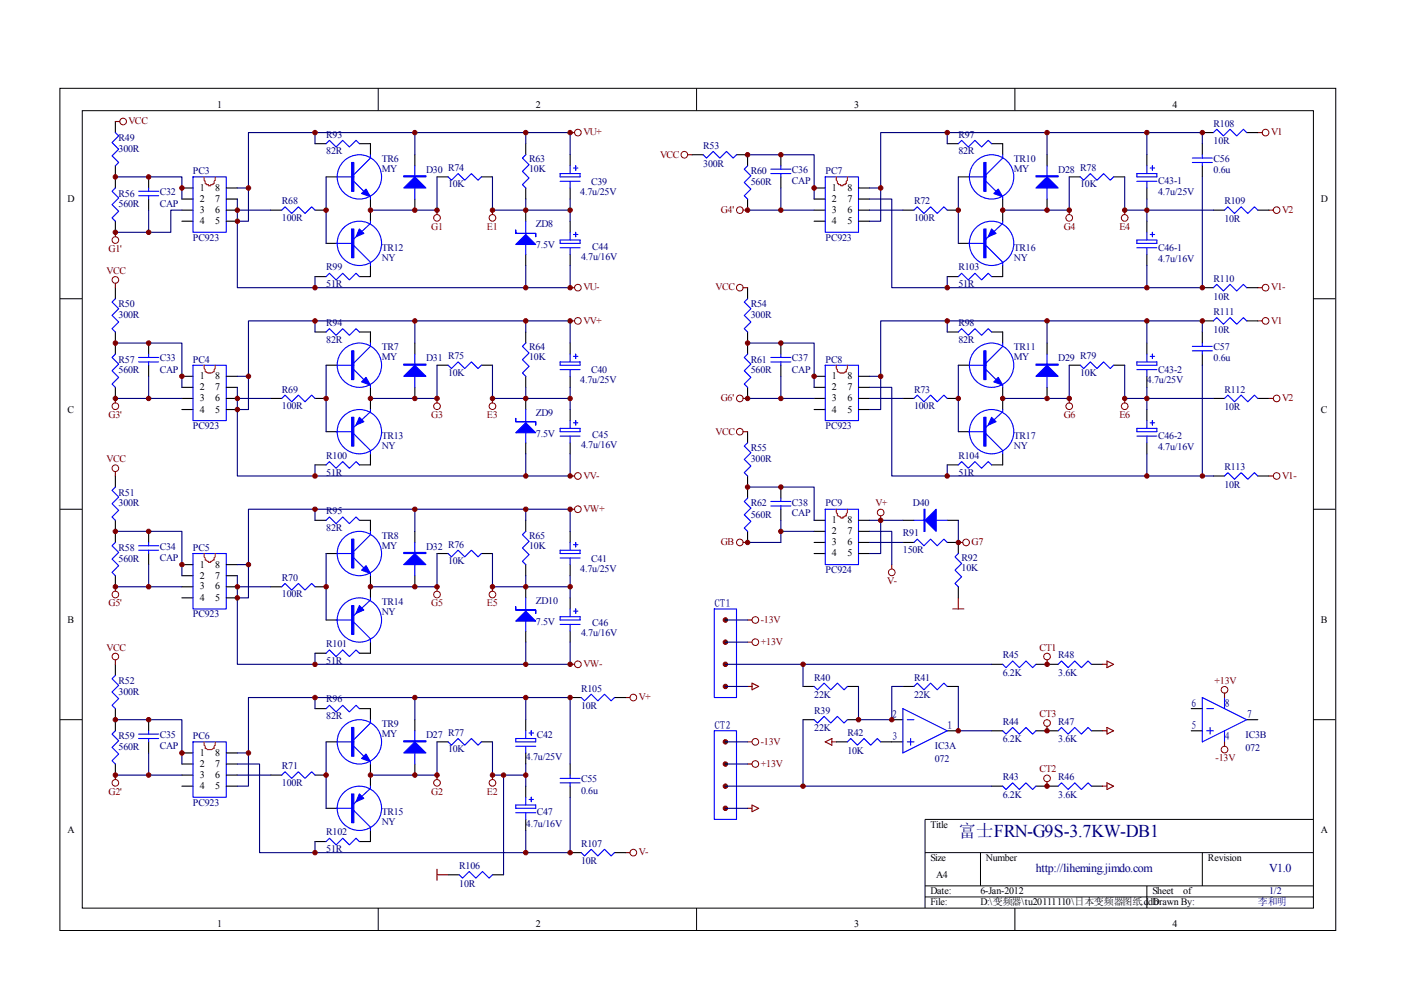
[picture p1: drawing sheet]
<svg xmlns="http://www.w3.org/2000/svg" width="297mm" height="210mm" viewBox="0 0 297 210" stroke-linecap="round" stroke-linejoin="round" font-family="sans-serif">
<g fill="none" stroke="#000" stroke-width=".21">
<path d="M12.7 18.7h270.5v178.6h-270.5zM80.2 18.7v4.7M147.7 18.7v4.7M215.2 18.7v4.7M17.4 23.5h261.1v169h-261.1zM12.7 63.3h4.7M278.4 63.3h4.7M12.7 108h4.7M278.4 108h4.7M12.7 152.6h4.7M278.4 152.6h4.7M278.4 173.7h-82.3v18.8"/>
<path d="M80.2 192.5v4.7M147.7 192.5v4.7M196.1 180.8h82.3M196.1 187.8h82.3M196.1 190.2h82.3M207.9 180.8v7M215.2 192.5v4.7M243.2 187.8v4.7M254.9 180.8v7"/>
</g>
<g fill="none" stroke="#000" stroke-width=".23">
<path d="M24.5 25.8v2.3M24.5 35.2v4.7M31.5 37.5v2.4M38.6 39.9h2.3M48 39.9h2.3M66.8 30.5h2.3M69.1 37.5h2.4M76.2 30.5h2.3v2.3M88 32.8v2.4M92.7 37.5h2.3M102.1 37.5h2.3M111.5 30.5v2.3"/>
<path d="M111.5 39.9v2.3M120.9 32.8v2.4M120.9 39.9v2.3M146.7 32.8h2.4M156.2 32.8h2.3v2.4M165.6 32.8v2.4M165.6 37.5v2.4M172.6 39.9h2.4M182 39.9h2.4M200.8 30.5h2.4M203.2 37.5h2.3M210.2 30.5h2.4v2.3"/>
<path d="M222 32.8v2.4M226.7 37.5h2.3M236.1 37.5h2.4M243.2 32.8v2.4M243.2 39.9v2.3M254.9 28.1h2.4M254.9 30.5v2.3M254.9 35.2v2.3M264.3 28.1h2.4M24.5 46.9v2.4M31.5 42.2v2.4M38.6 42.2h2.3"/>
<path d="M38.6 44.6h2.3M38.6 46.9h2.3M48 42.2h2.3M48 44.6h2.3M48 46.9h2.3M57.4 44.6h2.3M66.8 44.6h2.3M66.8 58.6h2.3M69.1 51.6h2.4M78.5 42.2v4.7M78.5 56.3v2.3h-2.3M88 42.2v2.4"/>
<path d="M111.5 44.6v2.3M111.5 53.9v2.4M120.9 46.9v2.4M120.9 53.9v2.4M158.5 42.2v2.4M172.6 42.2h2.4M172.6 44.6h2.4M172.6 46.9h2.4M182 42.2h2.4M182 44.6h2.4M182 46.9h2.4M191.4 44.6h2.4"/>
<path d="M200.8 44.6h2.4M200.8 58.6h2.4M203.2 51.6h2.3M212.6 56.3v2.3h-2.4M212.6 42.2v4.7M222 42.2v2.4M243.2 46.9v2.4M243.2 53.9v2.4M257.3 44.6h2.3M266.7 44.6h2.3M24.5 61v2.3M24.5 70.4v4.7"/>
<path d="M31.5 72.7v2.4M31.5 77.4v2.4M38.6 79.8h2.3M48 79.8h2.3M66.8 70.4h2.3M69.1 77.4h2.4M76.2 70.4h2.3v2.3M88 72.7v2.4M92.7 77.4h2.3M102.1 77.4h2.3M111.5 70.4v2.3M111.5 79.8v2.3"/>
<path d="M120.9 72.7v2.4M120.9 79.8v2.3M158.5 61v2.3M158.5 70.4v4.7M165.6 72.7v2.4M165.6 77.4v2.4M172.6 79.8h2.4M182 79.8h2.4M200.8 70.4h2.4M203.2 77.4h2.3M210.2 70.4h2.4v2.3M222 72.7v2.4"/>
<path d="M226.7 77.4h2.3M236.1 77.4h2.4M243.2 72.7v2.4M243.2 79.8v2.3M254.9 61h2.4M254.9 68h2.4M254.9 70.4v2.3M254.9 75.1v2.3M264.3 61h2.4M264.3 68h2.4M24.5 82.1v2.4M38.6 82.1h2.3"/>
<path d="M38.6 84.5h2.3M38.6 86.8h2.3M48 82.1h2.3M48 84.5h2.3M48 86.8h2.3M57.4 84.5h2.3M66.8 84.5h2.3M66.8 98.6h2.3M69.1 91.5h2.4M78.5 82.1v4.7M78.5 96.2v2.4h-2.3M88 82.1v2.4"/>
<path d="M111.5 84.5v2.3M111.5 93.9v2.3M120.9 86.8v2.4M120.9 93.9v2.3M158.5 82.1v2.4M158.5 91.5v2.4M172.6 82.1h2.4M172.6 84.5h2.4M172.6 86.8h2.4M182 82.1h2.4M182 84.5h2.4M182 86.8h2.4"/>
<path d="M191.4 84.5h2.4M200.8 84.5h2.4M200.8 98.6h2.4M203.2 91.5h2.3M212.6 96.2v2.4h-2.4M212.6 82.1v4.7M222 82.1v2.4M243.2 86.8v2.4M243.2 93.9v2.3M257.3 84.5h2.3M266.7 84.5h2.3M24.5 100.9v2.4"/>
<path d="M24.5 110.3v4.7M31.5 112.7v2.3M31.5 117.4v2.3M38.6 119.7h2.3M48 119.7h2.3M66.8 110.3h2.3M69.1 117.4h2.4M76.2 110.3h2.3v2.4M88 112.7v2.3M92.7 117.4h2.3M102.1 117.4h2.3M111.5 110.3v2.4"/>
<path d="M111.5 119.7v2.4M120.9 112.7v2.3M120.9 119.7v2.4M158.5 100.9v4.7M158.5 112.7v2.3M165.6 103.3v2.3M165.6 108v2.3M172.6 117.4h2.4M172.6 110.3h2.4M172.6 112.7h2.4M172.6 115h2.4M182 117.4h2.4"/>
<path d="M182 110.3h2.4M182 112.7h2.4M182 115h2.4M191.4 110.3h2.4M191.4 115h2.4M200.8 110.3h2.4M200.8 115h2.4v2.4M257.3 100.9h2.3M266.7 100.9h2.3M24.5 122.1v2.3M38.6 122.1h2.3M38.6 124.4h2.3"/>
<path d="M38.6 126.8h2.3M48 122.1h2.3M48 124.4h2.3M48 126.8h2.3M57.4 124.4h2.3M66.8 124.4h2.3M66.8 138.5h2.3M69.1 131.5h2.4M78.5 122.1v4.7M78.5 136.2v2.3h-2.3M88 122.1v2.3M111.5 124.4v2.4"/>
<path d="M111.5 133.8v2.4M120.9 126.8v2.3M120.9 133.8v2.4M203.2 124.4v2.4M24.5 140.9v2.3M24.5 150.2v4.7M31.5 152.6v2.3M31.5 157.3v2.3M38.6 159.6h2.3M48 159.6h2.3M66.8 150.2h2.3M69.1 157.3h2.4"/>
<path d="M76.2 150.2h2.3v2.4M88 152.6v2.3M92.7 157.3h2.3M102.1 157.3h2.3M111.5 152.6v2.3M111.5 159.6v2.4M120.9 147.9h2.3M130.3 147.9h2.3M170.3 152.6h2.3M170.3 145.5h2.3M177.3 157.3h2.4M179.7 152.6h2.3"/>
<path d="M179.7 145.5h2.3M186.7 157.3h4.7M189.1 152.6h2.3M191.4 145.5h2.4M200.8 154.9h2.4M200.8 145.5h2.4M210.2 154.9h2.4M210.2 140.9h2.4M219.6 154.9h4.7M219.6 140.9h4.7M231.4 154.9h2.4M231.4 140.9h2.4"/>
<path d="M252.6 150.2h2.3M252.6 154.9h2.3M264.3 152.6h2.4M24.5 162v2.3M38.6 162h2.3M38.6 164.3h2.3M38.6 166.7h2.3M48 162h2.3M48 164.3h2.3M48 166.7h2.3M57.4 164.3h2.3M66.8 164.3h2.3"/>
<path d="M66.8 178.4h2.3M69.1 171.4h2.4M78.5 162v4.7M78.5 176.1v2.3h-2.3M88 162v2.3M111.5 166.7v2.3M111.5 173.7v2.4M120.9 162v2.3M120.9 166.7v2.3M210.2 166.7h2.4M219.6 166.7h4.7M231.4 166.7h2.4"/>
<path d="M95 185.5h2.4M104.4 185.5h2.4M120.9 180.8h2.3M130.3 180.8h2.3"/>
</g>
<g fill="none" stroke="#00f" stroke-width=".23">
<path d="M24.5 39.9l-.7 .7 1.4 1.4-1.4 1.4 1.4 1.4-1.4 1.4 .7 .7M24.5 28.1l.7 .7-1.4 1.4 1.4 1.4-1.4 1.4 1.4 1.5-.7 .7M31.5 39.9v.7M40.9 37.5h7.1v11.8h-7.1zM69.1 30.5l.7-.7 1.5 1.4 1.4-1.4 1.4 1.4 1.4-1.4 .7 .7M71.5 37.5h3.5M75 38.4l2.1 2.2M78.5 32.8v.7l-3.5 3.5M88 35.2v7M95 37.5l.7 .7 1.4-1.4 1.4 1.4 1.4-1.4 1.5 1.4 .7-.7M111.5 32.8l-.7 .7 1.4 1.4-1.4 1.4 1.4 1.4-1.4 1.5 .7 .7M118.8 36.8h4.2v.7h-4.2z"/>
<path d="M118.8 38.4h4.2M120.9 35.2v1.6M120.9 38.4v1.5M121.6 35.6h.9M122.1 35.2v.9M149.1 32.8l.7 .7 1.4-1.4 1.4 1.4 1.4-1.4 1.4 1.4 .8-.7M158.5 35.2l-.7 .7 1.4 1.4-1.4 1.4 1.4 1.4-1.4 1.4 .7 .7M163.4 36.8h4.3M163.4 35.9h4.3M165.6 35.2v.7M165.6 36.8v.7M175 37.5h7v11.8h-7z"/>
<path d="M203.2 30.5l.7-.7 1.4 1.4 1.4-1.4 1.4 1.4 1.4-1.4 .7 .7M205.5 37.5h3.6M209.1 38.4l2.1 2.2M212.6 32.8v.7l-3.5 3.5M222 35.2v7M229 37.5l.8 .7 1.4-1.4 1.4 1.4 1.4-1.4 1.4 1.4 .7-.7M241 36.8h4.3v.7h-4.3zM241 38.4h4.3M243.2 35.2v1.6M243.2 38.4v1.5M243.9 35.6h.9M244.3 35.2v.9"/>
<path d="M252.8 34.5h4.2M252.8 33.5h4.2M254.9 32.8v.7M254.9 34.5v.7M257.3 28.1l.7-.7 1.4 1.4 1.4-1.4 1.4 1.4 1.4-1.4 .7 .7M29.4 40.6h4.2M29.4 41.5h4.2M31.5 41.5v.7M59.7 44.6l.7-.7 1.4 1.4 1.5-1.4 1.4 1.4 1.4-1.4 .7 .7M69.1 58.6l.7-.7 1.5 1.4 1.4-1.4 1.4 1.4 1.4-1.4 .7 .7M71.3 51.6h3.2M75 52.1l3.5 3.5v.7"/>
<path d="M78.5 46.9v.5l-3.5 3.3M78.5 41.7v.5M111.5 46.9v7M118.8 50.9h4.2v.7h-4.2zM118.8 52.5h4.2M120.9 49.3v1.6M120.9 52.5v1.4M121.6 49.7h.9M122.1 49.3v.9M193.8 44.6l.7-.7 1.4 1.4 1.4-1.4 1.4 1.4 1.4-1.4 .7 .7M203.2 58.6l.7-.7 1.4 1.4 1.4-1.4 1.4 1.4 1.4-1.4 .7 .7M205.3 51.6h3.3"/>
<path d="M209.1 52.1l3.5 3.5v.7M212.6 46.9v.5l-3.5 3.3M212.6 41.7v.5M241 50.9h4.3v.7h-4.3zM241 52.5h4.3M243.2 49.3v1.6M243.2 52.5v1.4M243.9 49.7h.9M244.3 49.3v.9M259.6 44.6l.7-.7 1.4 1.4 1.4-1.4 1.5 1.4 1.4-1.4 .7 .7M24.5 75.1l-.7 .7 1.4 1.4-1.4 1.4 1.4 1.4-1.4 1.4 .7 .7M24.5 63.3l-.7 .7 1.4 1.5-1.4 1.4 1.4 1.4-1.4 1.4 .7 .7"/>
<path d="M29.4 76.7h4.2M29.4 75.8h4.2M31.5 75.1v.7M31.5 76.7v.7M40.9 77.4h7.1v11.8h-7.1zM69.1 70.4l.7-.7 1.5 1.4 1.4-1.4 1.4 1.4 1.4-1.4 .7 .7M71.5 77.4h3.5M75 78.4l2.1 2.1M78.5 72.7v.7l-3.5 3.6M88 75.1v7M95 77.4l.7 .7 1.4-1.4 1.4 1.4 1.4-1.4 1.5 1.4 .7-.7M111.5 72.7l-.7 .7 1.4 1.5-1.4 1.4 1.4 1.4-1.4 1.4 .7 .7"/>
<path d="M118.8 76.7h4.2v.7h-4.2zM118.8 78.4h4.2M120.9 75.1v1.6M120.9 78.4v1.4M121.6 75.6h.9M122.1 75.1v.9M158.5 75.1l-.7 .7 1.4 1.4-1.4 1.4 1.4 1.4-1.4 1.4 .7 .7M158.5 63.3l-.7 .7 1.4 1.5-1.4 1.4 1.4 1.4-1.4 1.4 .7 .7M163.4 76.7h4.3M163.4 75.8h4.3M165.6 75.1v.7M165.6 76.7v.7"/>
<path d="M175 77.4h7v11.8h-7zM203.2 70.4l.7-.7 1.4 1.4 1.4-1.4 1.4 1.4 1.4-1.4 .7 .7M205.5 77.4h3.6M209.1 78.4l2.1 2.1M212.6 72.7v.7l-3.5 3.6M222 75.1v7M229 77.4l.8 .7 1.4-1.4 1.4 1.4 1.4-1.4 1.4 1.4 .7-.7M241 76.7h4.3v.7h-4.3zM241 78.4h4.3M243.2 75.1v1.6M243.2 78.4v1.4M243.9 75.6h.9"/>
<path d="M244.3 75.1v.9M252.8 74.4h4.2M252.8 73.4h4.2M254.9 72.7v.7M254.9 74.4v.7M257.3 61l.7-.7 1.4 1.4 1.4-1.4 1.4 1.4 1.4-1.4 .7 .7M257.3 68l.7-.7 1.4 1.4 1.4-1.4 1.4 1.4 1.4-1.4 .7 .7M59.7 84.5l.7-.7 1.4 1.4 1.5-1.4 1.4 1.4 1.4-1.4 .7 .7M69.1 98.6l.7-.7 1.5 1.4 1.4-1.4 1.4 1.4 1.4-1.4 .7 .7M71.3 91.5h3.2M75 92l3.5 3.5v.7M78.5 86.8v.5l-3.5 3.3"/>
<path d="M78.5 81.7v.4M111.5 86.8v7.1M118.8 90.8h4.2v.7h-4.2zM118.8 92.5h4.2M120.9 89.2v1.6M120.9 92.5v1.4M121.6 89.6h.9M122.1 89.2v.9M158.5 93.9l-.7 .7 1.4 1.4-1.4 1.4 1.4 1.4-1.4 1.4 .7 .7M193.8 84.5l.7-.7 1.4 1.4 1.4-1.4 1.4 1.4 1.4-1.4 .7 .7M203.2 98.6l.7-.7 1.4 1.4 1.4-1.4 1.4 1.4 1.4-1.4 .7 .7M205.3 91.5h3.3"/>
<path d="M209.1 92l3.5 3.5v.7M212.6 86.8v.5l-3.5 3.3M212.6 81.7v.4M241 90.8h4.3v.7h-4.3zM241 92.5h4.3M243.2 89.2v1.6M243.2 92.5v1.4M243.9 89.6h.9M244.3 89.2v.9M259.6 84.5l.7-.7 1.4 1.4 1.4-1.4 1.5 1.4 1.4-1.4 .7 .7M24.5 115l-.7 .7 1.4 1.4-1.4 1.4 1.4 1.4-1.4 1.5 .7 .7M24.5 103.3l-.7 .7 1.4 1.4-1.4 1.4 1.4 1.4-1.4 1.4 .7 .7"/>
<path d="M29.4 116.7h4.2M29.4 115.7h4.2M31.5 115v.7M31.5 116.7v.7M40.9 117.4h7.1v11.7h-7.1zM69.1 110.3l.7-.7 1.5 1.4 1.4-1.4 1.4 1.4 1.4-1.4 .7 .7M71.5 117.4h3.5M75 118.3l2.1 2.1M78.5 112.7v.7l-3.5 3.5M88 115v7.1M95 117.4l.7 .7 1.4-1.4 1.4 1.4 1.4-1.4 1.5 1.4 .7-.7M111.5 112.7l-.7 .7 1.4 1.4-1.4 1.4 1.4 1.4-1.4 1.4 .7 .7"/>
<path d="M118.8 116.7h4.2v.7h-4.2zM118.8 118.3h4.2M120.9 115v1.7M120.9 118.3v1.4M121.6 115.5h.9M122.1 115v1M158.5 105.6l-.7 .7 1.4 1.4-1.4 1.4 1.4 1.5-1.4 1.4 .7 .7M163.4 106.3h4.3M163.4 107.3h4.3M165.6 105.6v.7M165.6 107.3v.7M175 108h7v11.7h-7z"/>
<path d="M193.8 115l.7-.7 1.4 1.4 1.4-1.4 1.4 1.4 1.4-1.4 .7 .7M193.8 110.3h7M203.2 117.4l-.7 .7 1.4 1.4-1.4 1.4 1.4 1.4-1.4 1.4 .7 .7M259.6 100.9l.7-.7 1.4 1.4 1.4-1.4 1.5 1.4 1.4-1.4 .7 .7M59.7 124.4l.7-.7 1.4 1.4 1.5-1.4 1.4 1.4 1.4-1.4 .7 .7M69.1 138.5l.7-.7 1.5 1.4 1.4-1.4 1.4 1.4 1.4-1.4 .7 .7M71.3 131.5h3.2M75 131.9l3.5 3.5v.8M78.5 126.8v.4l-3.5 3.3M78.5 121.6v.5M111.5 126.8v7M118.8 130.8h4.2v.7h-4.2z"/>
<path d="M118.8 132.4h4.2M120.9 129.1v1.7M120.9 132.4v1.4M121.6 129.6h.9M122.1 129.1v.9M151.4 129.1h4.8v18.8h-4.8zM24.5 154.9l-.7 .7 1.4 1.5-1.4 1.4 1.4 1.4-1.4 1.4 .7 .7M24.5 143.2l-.7 .7 1.4 1.4-1.4 1.4 1.4 1.4-1.4 1.4 .7 .7M29.4 155.6h4.2M29.4 156.6h4.2M31.5 154.9v.7M31.5 156.6v.7"/>
<path d="M40.9 157.3h7.1v11.7h-7.1zM69.1 150.2l.7-.7 1.5 1.4 1.4-1.4 1.4 1.4 1.4-1.4 .7 .7M71.5 157.3h3.5M75 158.2l2.1 2.1M78.5 152.6v.7l-3.5 3.5M88 154.9v7.1M95 157.3l.7 .7 1.4-1.4 1.4 1.4 1.4-1.4 1.5 1.4 .7-.7M109.4 156.6h4.2v.7h-4.2zM109.4 158.2h4.2M111.5 154.9v1.7M111.5 158.2v1.4M112.2 155.4h.9"/>
<path d="M112.6 154.9v1M123.2 147.9l.7 .7 1.4-1.4 1.5 1.4 1.4-1.4 1.4 1.4 .7-.7M151.4 154.9h4.8v18.8h-4.8zM172.6 145.5l.7 .8 1.4-1.5 1.4 1.5 1.5-1.5 1.4 1.5 .7-.8M172.6 152.6l.7 .7 1.4-1.4 1.4 1.4 1.5-1.4 1.4 1.4 .7-.7M179.7 157.3l.7-.7 1.4 1.4 1.4-1.4 1.4 1.4 1.4-1.4 .7 .7M191.4 150.2l9.4 4.7-9.4 4.7zM192.4 157.3h1.4M192.4 152.6h1.4M193.1 156.6v1.4M193.8 145.5l.7-.7 1.4 1.5 1.4-1.5 1.4 1.5 1.4-1.5 .7 .7M212.6 140.9l.7 .7 1.4-1.5 1.4 1.5 1.4-1.5 1.4 1.5 .7-.7"/>
<path d="M212.6 154.9l.7 .7 1.4-1.4 1.4 1.4 1.4-1.4 1.4 1.4 .7-.7M224.3 140.9l.8-.8 1.4 1.5 1.4-1.5 1.4 1.5 1.4-1.5 .7 .8M224.3 154.9l.8-.7 1.4 1.4 1.4-1.4 1.4 1.4 1.4-1.4 .7 .7M254.9 147.9l9.4 4.7-9.4 4.7zM255.9 150.2h1.4M255.9 154.9h1.4M256.6 154.2v1.4M259.6 147.9v2.3M259.6 154.9v2.4M59.7 164.3l.7-.7 1.4 1.4 1.5-1.4 1.4 1.4 1.4-1.4 .7 .7M69.1 178.4l.7-.7 1.5 1.4 1.4-1.4 1.4 1.4 1.4-1.4 .7 .7M71.3 171.4h3.2"/>
<path d="M75 171.9l3.5 3.5v.7M78.5 166.7v.5l-3.5 3.2M78.5 161.5v.5M109.4 170.7h4.2v.7h-4.2zM109.4 172.3h4.2M111.5 169v1.7M111.5 172.3v1.4M112.2 169.5h.9M112.6 169v1M118.8 165h4.2M118.8 166h4.2M120.9 164.3v.7"/>
<path d="M120.9 166v.7M212.6 166.7l.7 .7 1.4-1.4 1.4 1.4 1.4-1.4 1.4 1.4 .7-.7M224.3 166.7l.8-.7 1.4 1.4 1.4-1.4 1.4 1.4 1.4-1.4 .7 .7M97.4 185.5l.7 .7 1.4-1.4 1.4 1.4 1.4-1.4 1.4 1.4 .7-.7M123.2 180.8l.7 .7 1.4-1.4 1.5 1.4 1.4-1.4 1.4 1.4 .7-.7"/>
<circle cx="76.2" cy="37.5" r="4.7"/>
<circle cx="210.2" cy="37.5" r="4.7"/>
<circle cx="76.2" cy="51.6" r="4.7"/>
<circle cx="210.2" cy="51.6" r="4.7"/>
<circle cx="76.2" cy="77.4" r="4.7"/>
<circle cx="210.2" cy="77.4" r="4.7"/>
<circle cx="76.2" cy="91.5" r="4.7"/>
<circle cx="210.2" cy="91.5" r="4.7"/>
<circle cx="76.2" cy="117.4" r="4.7"/>
<circle cx="76.2" cy="131.5" r="4.7"/>
<circle cx="76.2" cy="157.3" r="4.7"/>
<circle cx="76.2" cy="171.4" r="4.7"/>
</g>
<path d="M43.3 37.5v.7l.2 .2v.5h.2v.3h.5v.2h.5v-.2h.5v-.3h.2v-.5l.2-.2v-.7M177.3 37.5v.7l.3 .2v.5h.2v.3h.5v.2h.4v-.2h.5v-.3h.2v-.5l.3-.2v-.7M43.3 77.4v.7l.2 .3v.4a2.01 2.01 0 0 0 1.9 0v-.4l.2-.3v-.7M177.3 77.4v.7l.3 .3v.4a2.01 2.01 0 0 0 1.8 0v-.4l.3-.3v-.7M43.3 117.4v.7l.2 .2v.5l.7 .2v.2h.5v-.2l.7-.2v-.5l.2-.2v-.7M177.3 108v.7l.3 .2v.5l.7 .2v.2h.4v-.2l.7-.2v-.5l.3-.2v-.7M43.3 157.3v.7l.2 .2v.5a2.01 2.01 0 0 0 1.9 0v-.5l.2-.2v-.7" fill="none" stroke="#f00" stroke-width=".23"/>
<g fill="#00f" stroke="#00f" stroke-width=".23">
<path d="M76.7 41l.9-.9 .9 1.6z"/>
<path d="M76.2 48.5l.9 1-1.6 .7z"/>
<path d="M109.4 51.8l2.1-2.1 2.1 2.1z"/>
<path d="M76.7 120.9l.9-1 .9 1.7z"/>
<path d="M76.2 128.4l.9 .9-1.6 .7z"/>
<path d="M109.4 131.7l2.1-2.1 2.1 2.1z"/>
<path d="M76.7 81l.9-1 .9 1.7z"/>
<path d="M76.2 88.5l.9 .9-1.6 .7z"/>
<path d="M109.4 91.8l2.1-2.2 2.1 2.2z"/>
<path d="M76.7 160.8l.9-.9 .9 1.6z"/>
<path d="M76.2 168.3l.9 1-1.6 .7z"/>
<path d="M210.7 41l.9-.9 1 1.6z"/>
<path d="M210.2 48.5l1 1-1.7 .7z"/>
<path d="M211.6 80l1 1.7-1.9-.7z"/>
<path d="M210.2 88.5l1 .9-1.7 .7z"/>
<path d="M196.1 110.3l2.4-2.3v4.7z"/>
<path d="M85.6 39.9l2.4-2.4 2.3 2.4z"/>
<path d="M85.6 79.8l2.4-2.4 2.3 2.4z"/>
<path d="M85.6 119.7l2.4-2.3 2.3 2.3z"/>
<path d="M85.6 159.6l2.4-2.3 2.3 2.3z"/>
<path d="M219.6 39.9l2.4-2.4 2.3 2.4z"/>
<path d="M219.6 79.8l2.4-2.4 2.3 2.4z"/>
<path d="M74.5 34.5h.5v6.1h-.5z" fill-rule="evenodd"/>
<path d="M74.5 48.5h.5v6.2h-.5z" fill-rule="evenodd"/>
<path d="M109.4 48.8v.7h4.2v.7v-.7h-4.2z" fill-rule="evenodd"/>
<path d="M74.5 114.3h.5v6.1h-.5z" fill-rule="evenodd"/>
<path d="M74.5 128.4h.5v6.1h-.5z" fill-rule="evenodd"/>
<path d="M109.4 128.6v.7h4.2v.7v-.7h-4.2z" fill-rule="evenodd"/>
<path d="M74.5 74.4h.5v6.1h-.5z" fill-rule="evenodd"/>
<path d="M74.5 88.5h.5v6.1h-.5z" fill-rule="evenodd"/>
<path d="M109.4 88.7v.7h4.2v.7v-.7h-4.2z" fill-rule="evenodd"/>
<path d="M74.5 154.2h.5v6.1h-.5z" fill-rule="evenodd"/>
<path d="M74.5 168.3h.5v6.1h-.5z" fill-rule="evenodd"/>
<path d="M208.6 34.5h.5v6.1h-.5z" fill-rule="evenodd"/>
<path d="M208.6 48.5h.5v6.2h-.5z" fill-rule="evenodd"/>
<path d="M208.6 74.4h.5v6.1h-.5z" fill-rule="evenodd"/>
<path d="M208.6 88.5h.5v6.1h-.5z" fill-rule="evenodd"/>
<path d="M195.9 108h.2v4.7h-.2z" fill-rule="evenodd"/>
<path d="M85.6 37.3h4.7v.2h-4.7z" fill-rule="evenodd"/>
<path d="M85.6 77.2h4.7v.2h-4.7z" fill-rule="evenodd"/>
<path d="M85.6 117.1h4.7v.3h-4.7z" fill-rule="evenodd"/>
<path d="M85.6 157.1h4.7v.2h-4.7z" fill-rule="evenodd"/>
<path d="M219.6 37.3h4.7v.2h-4.7z" fill-rule="evenodd"/>
<path d="M219.6 77.2h4.7v.2h-4.7z" fill-rule="evenodd"/>
</g>
<g fill="none" stroke="#000080" stroke-width=".23">
<path d="M24.5 37.5h14.1v4.7M50.3 39.9h2.4v7h-2.4M66.8 28.1v2.4M69.1 37.5v14.1M88 28.1v4.7M92.7 37.5v7.1h-14.2M104.4 37.5v7.1h16.5M111.5 28.1v2.4M120.9 32.8v-4.7h-68.2v11.8M158.5 32.8h14.1v9.4M165.6 39.9v4.7M184.4 39.9h2.3v7h-2.3"/>
<path d="M200.8 28.1v2.4M203.2 37.5v14.1M222 28.1v4.7M226.7 37.5v7.1h-14.1M238.5 37.5v7.1h18.8M243.2 28.1v4.7M254.9 30.5v-2.4h-68.2v11.8M254.9 37.5v23.5h-65.8v-18.8h-4.7M31.5 44.6v4.7M38.6 44.6h-2.4v4.7h-11.7M50.3 42.2v18.8h70.6v-4.7M50.3 44.6h7.1"/>
<path d="M66.8 58.6v2.4M111.5 42.2v2.4M111.5 56.3v4.7M120.9 42.2v4.7M158.5 44.6h14.1M184.4 44.6h7M200.8 58.6v2.4M243.2 42.2v4.7M243.2 56.3v4.7M24.5 72.7h14.1v9.4M31.5 79.8v4.7M50.3 79.8h2.4v7h-2.4"/>
<path d="M66.8 68v2.4M69.1 77.4v14.1M88 68v4.7M92.7 77.4v7.1h-14.2M104.4 77.4v7.1h16.5M111.5 68v2.4M120.9 72.7v-4.7h-68.2v11.8M158.5 72.7h14.1v9.4M165.6 79.8v4.7M184.4 79.8h2.3v7h-2.3M200.8 68v2.4M203.2 77.4v14.1"/>
<path d="M222 68v4.7M226.7 77.4v7.1h-14.1M238.5 77.4v7.1h18.8M243.2 68v4.7M254.9 70.4v-2.4h-68.2v11.8M254.9 77.4v23.5M24.5 84.5h14.1M50.3 82.1v18.8h70.6v-4.7M50.3 84.5h7.1M66.8 98.6v2.3M111.5 82.1v2.4M111.5 96.2v4.7"/>
<path d="M120.9 82.1v4.7M158.5 84.5h14.1M184.4 82.1h4.7v18.8h68.2M184.4 84.5h7M200.8 98.6v2.3M243.2 82.1v4.7M243.2 96.2v4.7M24.5 112.7h14.1v9.4M31.5 119.7v4.7M50.3 119.7h2.4v7.1h-2.4M66.8 108v2.3M69.1 117.4v14.1"/>
<path d="M88 108v4.7M92.7 117.4v7h-14.2M104.4 117.4v7h16.5M111.5 108v2.3M120.9 112.7v-4.7h-68.2v11.7M158.5 103.3h14.1v7M165.6 110.3v2.4h7M165.6 112.7v2.3h-7.1M184.4 110.3h2.3v7.1h-2.3M184.4 112.7h4.7v7M184.4 115h7M186.7 110.3h4.7"/>
<path d="M203.2 110.3v4.7M24.5 124.4h14.1M50.3 122.1v18.8h70.6v-4.7M50.3 124.4h7.1M66.8 138.5v2.4M111.5 122.1v2.3M111.5 136.2v4.7M120.9 122.1v4.7M153.8 131.5h4.7M153.8 136.2h4.7M24.5 152.6h14.1v9.4M31.5 159.6v4.7"/>
<path d="M50.3 159.6h2.4v7.1h-2.4M52.7 159.6v-11.7h68.2v14.1M66.8 147.9v2.3M69.1 157.3v14.1M88 147.9v4.7M92.7 157.3v7h-14.2M104.4 157.3v7h7.1v-2.3M111.5 147.9v4.7M153.8 140.9h56.4M153.8 145.5h4.7M153.8 157.3h4.7M170.3 140.9v4.6"/>
<path d="M170.3 152.6v14.1M182 145.5v7.1h7.1v-7.1h2.3M203.2 145.5v9.4h7M24.5 164.3h14.1M50.3 162h4.7v18.8h65.9v-11.8M50.3 164.3h7.1M66.8 178.4v2.4M106.8 164.3v21.2M111.5 164.3v2.4M111.5 176.1v4.7M153.8 166.7h56.4M153.8 162h4.7"/>
<path d="M153.8 171.4h4.7"/>
</g>
<g fill="none" stroke="#800000" stroke-width=".21">
<circle cx="26.1" cy="25.8" r=".7"/>
<circle cx="122.5" cy="28.1" r=".71"/>
<circle cx="145.1" cy="32.8" r=".71"/>
<circle cx="268.3" cy="28.1" r=".71"/>
<circle cx="24.5" cy="50.9" r=".7"/>
<circle cx="24.5" cy="59.3" r=".7"/>
<circle cx="92.7" cy="46.2" r=".71"/>
<circle cx="104.4" cy="46.2" r=".71"/>
<circle cx="156.9" cy="44.6" r=".7"/>
<circle cx="226.7" cy="46.2" r=".71"/>
<circle cx="238.5" cy="46.2" r=".71"/>
<circle cx="270.7" cy="44.6" r=".7"/>
<circle cx="122.5" cy="68" r=".71"/>
<circle cx="122.5" cy="61" r=".71"/>
<circle cx="156.9" cy="61" r=".7"/>
<circle cx="268.3" cy="68" r=".71"/>
<circle cx="268.3" cy="61" r=".71"/>
<circle cx="24.5" cy="99.3" r=".71"/>
<circle cx="24.5" cy="86.1" r=".7"/>
<circle cx="92.7" cy="86.1" r=".71"/>
<circle cx="104.4" cy="86.1" r=".71"/>
<circle cx="156.9" cy="91.5" r=".7"/>
<circle cx="156.9" cy="84.5" r=".7"/>
<circle cx="226.7" cy="86.1" r=".71"/>
<circle cx="238.5" cy="86.1" r=".71"/>
<circle cx="270.7" cy="84.5" r=".7"/>
<circle cx="122.5" cy="100.9" r=".71"/>
<circle cx="122.5" cy="108" r=".71"/>
<circle cx="156.9" cy="115" r=".7"/>
<circle cx="186.7" cy="108.7" r=".71"/>
<circle cx="204.8" cy="115" r=".71"/>
<circle cx="270.7" cy="100.9" r=".7"/>
<circle cx="24.5" cy="126.1" r=".71"/>
<circle cx="24.5" cy="139.2" r=".7"/>
<circle cx="92.7" cy="126.1" r=".71"/>
<circle cx="104.4" cy="126.1" r=".71"/>
<circle cx="160.1" cy="136.2" r=".7"/>
<circle cx="160.1" cy="131.5" r=".7"/>
<circle cx="189.1" cy="121.4" r=".7"/>
<circle cx="222" cy="139.2" r=".71"/>
<circle cx="122.5" cy="140.8" r=".71"/>
<circle cx="134.3" cy="147.9" r=".71"/>
<circle cx="160.1" cy="157.3" r=".71"/>
<circle cx="222" cy="153.3" r=".71"/>
<circle cx="259.6" cy="146.3" r=".71"/>
<circle cx="259.6" cy="158.9" r=".71"/>
<circle cx="24.5" cy="166" r=".7"/>
<circle cx="92.7" cy="166" r=".71"/>
<circle cx="104.4" cy="166" r=".71"/>
<circle cx="160.1" cy="162" r=".7"/>
<circle cx="222" cy="165" r=".71"/>
<circle cx="134.3" cy="180.8" r=".71"/>
</g>
<g fill="none" stroke="#800000" stroke-width=".23">
<path d="M24.5 25.8h.9M120.9 28.1h.9M145.8 32.8h.9M266.7 28.1h.9M24.5 49.3v.9M92.7 44.6v.9M104.4 44.6v.9M157.6 44.6h.9M226.7 44.6v.9M238.5 44.6v.9M269 44.6h1M24.5 60.1v.9"/>
<path d="M120.9 61h.9M120.9 68h.9M157.6 61h.9M266.7 61h.9M266.7 68h.9M24.5 84.5v.9M24.5 100v.9M92.7 84.5v.9M104.4 84.5v.9M157.6 91.5h.9M157.6 84.5h.9M226.7 84.5v.9"/>
<path d="M238.5 84.5v.9M269 84.5h1M120.9 100.9h.9M120.9 108h.9M157.6 115h.9M186.7 109.4v.9M189.1 119.7v1M203.2 115h.9M269 100.9h1M24.5 124.4v.9M24.5 139.9v1M92.7 124.4v.9"/>
<path d="M104.4 124.4v.9M158.5 131.5h.9M158.5 136.2h.9M202 129.1h2.4M203.2 126.8v2.3M222 139.9v1M120.9 140.9h.9M132.6 147.9h1M158.5 157.3h.9M158.5 145.5h.9M159.4 144.8l1.5 .7-1.5 .8zM175 157.3l1.4-.7v1.4z"/>
<path d="M176.4 157.3h.9M222 154v.9M233.8 140.9h.9M233.8 154.9h.9M234.7 140.1l1.4 .8-1.4 .7zM234.7 154.2l1.4 .7-1.4 .7zM259.6 147v.9M259.6 157.3v.9M24.5 164.3v1M92.7 164.3v1M104.4 164.3v1M158.5 162h.9"/>
<path d="M158.5 171.4h.9M159.4 170.7l1.5 .7-1.5 .7zM222 165.7v1M233.8 166.7h.9M234.7 166l1.4 .7-1.4 .7zM92.7 184.3v2.4M92.7 185.5h2.3M132.6 180.8h1"/>
</g>
<g fill="#800000" stroke="#800000" stroke-width=".21">
<circle cx="69.1" cy="44.6" r=".47"/>
<circle cx="52.7" cy="39.9" r=".47"/>
<circle cx="50.3" cy="46.9" r=".47"/>
<circle cx="50.3" cy="44.6" r=".47"/>
<circle cx="66.8" cy="28.1" r=".47"/>
<circle cx="66.8" cy="61" r=".47"/>
<circle cx="78.5" cy="44.6" r=".47"/>
<circle cx="111.5" cy="28.1" r=".47"/>
<circle cx="120.9" cy="28.1" r=".47"/>
<circle cx="120.9" cy="61" r=".47"/>
<circle cx="111.5" cy="61" r=".47"/>
<circle cx="111.5" cy="44.6" r=".47"/>
<circle cx="120.9" cy="44.6" r=".47"/>
<circle cx="92.7" cy="44.6" r=".47"/>
<circle cx="104.4" cy="44.6" r=".47"/>
<circle cx="50.3" cy="126.8" r=".47"/>
<circle cx="50.3" cy="124.4" r=".47"/>
<circle cx="78.5" cy="124.4" r=".47"/>
<circle cx="69.1" cy="124.4" r=".47"/>
<circle cx="52.7" cy="119.7" r=".47"/>
<circle cx="111.5" cy="124.4" r=".47"/>
<circle cx="66.8" cy="108" r=".47"/>
<circle cx="66.8" cy="140.8" r=".47"/>
<circle cx="111.5" cy="108" r=".47"/>
<circle cx="111.5" cy="140.8" r=".47"/>
<circle cx="120.9" cy="124.4" r=".47"/>
<circle cx="50.3" cy="86.8" r=".47"/>
<circle cx="50.3" cy="84.5" r=".47"/>
<circle cx="78.5" cy="84.5" r=".47"/>
<circle cx="69.1" cy="84.5" r=".47"/>
<circle cx="52.7" cy="79.8" r=".47"/>
<circle cx="111.5" cy="84.5" r=".47"/>
<circle cx="66.8" cy="68" r=".47"/>
<circle cx="66.8" cy="100.9" r=".47"/>
<circle cx="111.5" cy="68" r=".47"/>
<circle cx="111.5" cy="100.9" r=".47"/>
<circle cx="120.9" cy="84.5" r=".47"/>
<circle cx="78.5" cy="164.3" r=".47"/>
<circle cx="69.1" cy="164.3" r=".47"/>
<circle cx="212.6" cy="44.6" r=".47"/>
<circle cx="203.2" cy="44.6" r=".47"/>
<circle cx="212.6" cy="84.5" r=".47"/>
<circle cx="203.2" cy="84.5" r=".47"/>
<circle cx="92.7" cy="84.5" r=".47"/>
<circle cx="104.4" cy="84.5" r=".47"/>
<circle cx="92.7" cy="124.4" r=".47"/>
<circle cx="104.4" cy="124.4" r=".47"/>
<circle cx="92.7" cy="164.3" r=".47"/>
<circle cx="226.7" cy="44.6" r=".47"/>
<circle cx="226.7" cy="84.5" r=".47"/>
<circle cx="88" cy="44.6" r=".47"/>
<circle cx="88" cy="84.5" r=".47"/>
<circle cx="88" cy="124.4" r=".47"/>
<circle cx="88" cy="164.3" r=".47"/>
<circle cx="222" cy="44.6" r=".47"/>
<circle cx="222" cy="84.5" r=".47"/>
<circle cx="88" cy="108" r=".47"/>
<circle cx="88" cy="68" r=".47"/>
<circle cx="88" cy="28.1" r=".47"/>
<circle cx="120.9" cy="108" r=".47"/>
<circle cx="120.9" cy="140.8" r=".47"/>
<circle cx="120.9" cy="68" r=".47"/>
<circle cx="120.9" cy="100.9" r=".47"/>
<circle cx="38.6" cy="39.9" r=".47"/>
<circle cx="24.5" cy="37.5" r=".47"/>
<circle cx="24.5" cy="49.3" r=".47"/>
<circle cx="31.5" cy="37.5" r=".47"/>
<circle cx="31.5" cy="49.3" r=".47"/>
<circle cx="24.5" cy="72.7" r=".47"/>
<circle cx="31.5" cy="72.7" r=".47"/>
<circle cx="38.6" cy="79.8" r=".47"/>
<circle cx="31.5" cy="84.5" r=".47"/>
<circle cx="24.5" cy="84.5" r=".47"/>
<circle cx="158.5" cy="103.3" r=".47"/>
<circle cx="165.6" cy="103.3" r=".47"/>
<circle cx="158.5" cy="115" r=".47"/>
<circle cx="165.6" cy="112.7" r=".47"/>
<circle cx="172.6" cy="39.9" r=".47"/>
<circle cx="158.5" cy="32.8" r=".47"/>
<circle cx="165.6" cy="32.8" r=".47"/>
<circle cx="158.5" cy="44.6" r=".47"/>
<circle cx="165.6" cy="44.6" r=".47"/>
<circle cx="158.5" cy="72.7" r=".47"/>
<circle cx="165.6" cy="72.7" r=".47"/>
<circle cx="172.6" cy="79.8" r=".47"/>
<circle cx="158.5" cy="84.5" r=".47"/>
<circle cx="165.6" cy="84.5" r=".47"/>
<circle cx="24.5" cy="124.4" r=".47"/>
<circle cx="24.5" cy="112.7" r=".47"/>
<circle cx="38.6" cy="119.7" r=".47"/>
<circle cx="31.5" cy="112.7" r=".47"/>
<circle cx="31.5" cy="124.4" r=".47"/>
<circle cx="24.5" cy="152.6" r=".47"/>
<circle cx="31.5" cy="152.6" r=".47"/>
<circle cx="38.6" cy="159.6" r=".47"/>
<circle cx="24.5" cy="164.3" r=".47"/>
<circle cx="31.5" cy="164.3" r=".47"/>
<circle cx="186.7" cy="110.3" r=".47"/>
<circle cx="66.8" cy="180.8" r=".47"/>
<circle cx="52.7" cy="159.6" r=".47"/>
<circle cx="120.9" cy="147.9" r=".47"/>
<circle cx="66.8" cy="147.9" r=".47"/>
<circle cx="88" cy="147.9" r=".47"/>
<circle cx="120.9" cy="180.8" r=".47"/>
<circle cx="111.5" cy="180.8" r=".47"/>
<circle cx="111.5" cy="147.9" r=".47"/>
<circle cx="104.4" cy="164.3" r=".47"/>
<circle cx="111.5" cy="164.3" r=".47"/>
<circle cx="106.8" cy="164.3" r=".47"/>
<circle cx="186.7" cy="79.8" r=".47"/>
<circle cx="200.8" cy="68" r=".47"/>
<circle cx="222" cy="68" r=".47"/>
<circle cx="200.8" cy="100.9" r=".47"/>
<circle cx="243.2" cy="68" r=".47"/>
<circle cx="243.2" cy="100.9" r=".47"/>
<circle cx="238.5" cy="84.5" r=".47"/>
<circle cx="254.9" cy="28.1" r=".47"/>
<circle cx="186.7" cy="39.9" r=".47"/>
<circle cx="200.8" cy="28.1" r=".47"/>
<circle cx="222" cy="28.1" r=".47"/>
<circle cx="200.8" cy="61" r=".47"/>
<circle cx="243.2" cy="28.1" r=".47"/>
<circle cx="243.2" cy="61" r=".47"/>
<circle cx="238.5" cy="44.6" r=".47"/>
<circle cx="254.9" cy="61" r=".47"/>
<circle cx="254.9" cy="68" r=".47"/>
<circle cx="254.9" cy="100.9" r=".47"/>
<circle cx="243.2" cy="44.6" r=".47"/>
<circle cx="243.2" cy="84.5" r=".47"/>
<circle cx="203.2" cy="115" r=".47"/>
<circle cx="153.8" cy="131.5" r=".47"/>
<circle cx="153.8" cy="136.2" r=".47"/>
<circle cx="153.8" cy="140.8" r=".47"/>
<circle cx="153.8" cy="145.5" r=".47"/>
<circle cx="153.8" cy="157.3" r=".47"/>
<circle cx="153.8" cy="162" r=".47"/>
<circle cx="153.8" cy="166.7" r=".47"/>
<circle cx="153.8" cy="171.4" r=".47"/>
<circle cx="222" cy="140.8" r=".47"/>
<circle cx="222" cy="166.7" r=".47"/>
<circle cx="222" cy="154.9" r=".47"/>
<circle cx="203.2" cy="154.9" r=".47"/>
<circle cx="182" cy="152.6" r=".47"/>
<circle cx="189.1" cy="152.6" r=".47"/>
<circle cx="170.3" cy="140.8" r=".47"/>
<circle cx="170.3" cy="166.7" r=".47"/>
</g>
<text font-size="3.8" fill="#000080" x="203.2" y="177.5">富士FRN-G9S-3.7KW-DB1</text>
<g font-size="2.5" fill="#000080">
<text x="219.6" y="184.8">http://liheming.jimdo.com</text>
<text x="269.1" y="184.8">V1.0</text>
</g>
<g font-size="2.3" fill="#000080">
<text x="151.5" y="128.8">CT1</text>
<text x="252.6" y="150">6</text>
<text x="259.6" y="150">8</text>
<text x="151.5" y="154.6">CT2</text>
<text x="189.1" y="152.2">2</text>
<text x="200.8" y="154.6">1</text>
<text x="252.6" y="154.6">5</text>
<text x="264.3" y="152.2">7</text>
<text x="189.1" y="157">3</text>
<text x="259.6" y="157">4</text>
</g>
<g font-size="2.1">
<text x="46.1" y="22.9">1</text>
<text x="113.6" y="22.9">2</text>
<text x="181.1" y="22.9">3</text>
<text x="248.6" y="22.9">4</text>
<text x="42.3" y="40.5">1</text>
<text x="45.6" y="40.5">8</text>
<text x="176.4" y="40.5">1</text>
<text x="179.7" y="40.5">8</text>
<text x="14.3" y="42.8">D</text>
<text x="42.3" y="42.8">2</text>
<text x="42.3" y="45.1">3</text>
<text x="42.3" y="47.5">4</text>
<text x="45.6" y="47.5">5</text>
<text x="45.6" y="45.1">6</text>
<text x="45.6" y="42.8">7</text>
<text x="176.4" y="42.8">2</text>
<text x="176.4" y="45.1">3</text>
<text x="176.4" y="47.5">4</text>
<text x="179.7" y="47.5">5</text>
<text x="179.7" y="45.1">6</text>
<text x="179.7" y="42.8">7</text>
<text x="280.1" y="42.8">D</text>
<text x="42.3" y="80.4">1</text>
<text x="42.3" y="82.7">2</text>
<text x="45.6" y="82.7">7</text>
<text x="45.6" y="80.4">8</text>
<text x="176.4" y="80.4">1</text>
<text x="176.4" y="82.7">2</text>
<text x="179.7" y="82.7">7</text>
<text x="179.7" y="80.4">8</text>
<text x="14.3" y="87.5">C</text>
<text x="42.3" y="85.1">3</text>
<text x="42.3" y="87.5">4</text>
<text x="45.6" y="87.5">5</text>
<text x="45.6" y="85.1">6</text>
<text x="176.4" y="85.1">3</text>
<text x="176.4" y="87.5">4</text>
<text x="179.7" y="87.5">5</text>
<text x="179.7" y="85.1">6</text>
<text x="280.1" y="87.5">C</text>
<text x="176.4" y="110.9">1</text>
<text x="176.4" y="113.3">2</text>
<text x="179.7" y="113.3">7</text>
<text x="179.7" y="110.9">8</text>
<text x="176.4" y="115.6">3</text>
<text x="176.4" y="118">4</text>
<text x="179.7" y="118">5</text>
<text x="179.7" y="115.6">6</text>
<text x="42.3" y="120.3">1</text>
<text x="42.3" y="122.7">2</text>
<text x="42.3" y="125">3</text>
<text x="45.6" y="125">6</text>
<text x="45.6" y="122.7">7</text>
<text x="45.6" y="120.3">8</text>
<text x="42.3" y="127.4">4</text>
<text x="45.6" y="127.4">5</text>
<text x="14.3" y="132.1">B</text>
<text x="280.1" y="132.1">B</text>
<text x="42.3" y="160.3">1</text>
<text x="45.6" y="160.3">8</text>
<text x="42.3" y="162.6">2</text>
<text x="42.3" y="164.9">3</text>
<text x="42.3" y="167.3">4</text>
<text x="45.6" y="167.3">5</text>
<text x="45.6" y="164.9">6</text>
<text x="45.6" y="162.6">7</text>
<text x="14.3" y="176.7">A</text>
<text x="197.3" y="175.5">Title</text>
<text x="280.1" y="176.7">A</text>
<text x="197.3" y="182.6">Size</text>
<text x="209" y="182.6">Number</text>
<text x="256.1" y="182.6">Revision</text>
<text x="197.3" y="189.6">Date:</text>
<text x="197.3" y="192">File:</text>
<text x="198.5" y="186.1">A4</text>
<text x="207.9" y="189.6">6-Jan-2012</text>
<text x="207.9" y="192">D:\变频器\tu20111110\日本变频器图纸.ddb</text>
<text x="244.3" y="189.6">Sheet</text>
<text x="244.3" y="192">Drawn By:</text>
<text x="250.9" y="189.6">of</text>
<text x="46.1" y="196.6">1</text>
<text x="113.6" y="196.6">2</text>
<text x="181.1" y="196.6">3</text>
<text x="248.6" y="196.6">4</text>
</g>
<g font-size="2.1" fill="#000080">
<text x="25.1" y="29.9">R49</text>
<text x="69.2" y="29.2">R93</text>
<text x="203.2" y="29.2">R97</text>
<text x="257.3" y="26.9">R108</text>
<text x="25.1" y="32.3">300R</text>
<text x="69.2" y="32.7">82R</text>
<text x="80.9" y="34.4">TR6</text>
<text x="112.2" y="34.4">R63</text>
<text x="149.1" y="31.5">R53</text>
<text x="149.1" y="35.3">300R</text>
<text x="203.2" y="32.7">82R</text>
<text x="215" y="34.4">TR10</text>
<text x="257.3" y="30.6">10R</text>
<text x="257.3" y="34.4">C56</text>
<text x="25.1" y="41.7">R56</text>
<text x="33.9" y="41.4">C32</text>
<text x="40.9" y="36.9">PC3</text>
<text x="80.9" y="36.5">MY</text>
<text x="90.3" y="36.7">D30 R74</text>
<text x="95" y="39.7">10K</text>
<text x="112.2" y="36.5">10K</text>
<text x="123" y="41.4">4.7u/25V</text>
<text x="125.3" y="39.3">C39</text>
<text x="159.2" y="36.9">R60</text>
<text x="159.2" y="39.3">560R</text>
<text x="167.9" y="36.7">C36</text>
<text x="167.9" y="39">CAP</text>
<text x="175" y="36.9">PC7</text>
<text x="215" y="36.5">MY</text>
<text x="224.4" y="36.7">D28 R78</text>
<text x="229" y="39.7">10K</text>
<text x="245.5" y="39">C43-1</text>
<text x="245.5" y="41.4">4.7u/25V</text>
<text x="257.3" y="36.7">0.6u</text>
<text x="25.1" y="44">560R</text>
<text x="33.9" y="43.8">CAP</text>
<text x="59.8" y="43.3">R68</text>
<text x="59.8" y="46.8">100R</text>
<text x="193.8" y="43.3">R72</text>
<text x="193.8" y="46.8">100R</text>
<text x="259.6" y="43.3">R109</text>
<text x="259.6" y="47">10R</text>
<text x="40.9" y="51.1">PC923</text>
<text x="80.9" y="53.2">TR12</text>
<text x="113.6" y="48.2">ZD8</text>
<text x="113.6" y="52.7">7.5V</text>
<text x="125.6" y="52.9">C44</text>
<text x="175" y="51.1">PC923</text>
<text x="215" y="53.2">TR16</text>
<text x="245.5" y="53.2">C46-1</text>
<text x="69.2" y="57.3">R99</text>
<text x="80.9" y="55.3">NY</text>
<text x="123.2" y="55">4.7u/16V</text>
<text x="203.2" y="57.3">R103</text>
<text x="215" y="55.3">NY</text>
<text x="245.5" y="55.5">4.7u/16V</text>
<text x="257.3" y="59.7">R110</text>
<text x="25.1" y="65.1">R50</text>
<text x="69.2" y="60.9">51R</text>
<text x="159.2" y="65.1">R54</text>
<text x="203.2" y="60.9">51R</text>
<text x="257.3" y="63.5">10R</text>
<text x="25.1" y="67.5">300R</text>
<text x="69.2" y="69.1">R94</text>
<text x="159.2" y="67.5">300R</text>
<text x="203.2" y="69.1">R98</text>
<text x="257.3" y="66.7">R111</text>
<text x="257.3" y="70.5">10R</text>
<text x="25.1" y="76.9">R57</text>
<text x="33.9" y="76.6">C33</text>
<text x="40.9" y="76.9">PC4</text>
<text x="69.2" y="72.7">82R</text>
<text x="80.9" y="74.3">TR7</text>
<text x="80.9" y="76.4">MY</text>
<text x="90.3" y="76.6">D31 R75</text>
<text x="112.2" y="74.3">R64</text>
<text x="112.2" y="76.4">10K</text>
<text x="159.2" y="76.9">R61</text>
<text x="167.9" y="76.6">C37</text>
<text x="175" y="76.9">PC8</text>
<text x="203.2" y="72.7">82R</text>
<text x="215" y="74.3">TR11</text>
<text x="215" y="76.4">MY</text>
<text x="224.4" y="76.6">D29 R79</text>
<text x="257.3" y="74.3">C57</text>
<text x="257.3" y="76.6">0.6u</text>
<text x="25.1" y="79.2">560R</text>
<text x="33.9" y="79">CAP</text>
<text x="59.8" y="83.2">R69</text>
<text x="95" y="79.7">10K</text>
<text x="123" y="81.3">4.7u/25V</text>
<text x="125.3" y="79.2">C40</text>
<text x="159.2" y="79.2">560R</text>
<text x="167.9" y="79">CAP</text>
<text x="193.8" y="83.2">R73</text>
<text x="229" y="79.7">10K</text>
<text x="243.2" y="81.3">4.7u/25V</text>
<text x="245.5" y="79">C43-2</text>
<text x="259.6" y="83.2">R112</text>
<text x="59.8" y="86.7">100R</text>
<text x="113.6" y="88.2">ZD9</text>
<text x="193.8" y="86.7">100R</text>
<text x="259.6" y="87">10R</text>
<text x="40.9" y="90.9">PC923</text>
<text x="80.9" y="93.1">TR13</text>
<text x="80.9" y="95.2">NY</text>
<text x="113.6" y="92.6">7.5V</text>
<text x="123.2" y="94.9">4.7u/16V</text>
<text x="125.6" y="92.8">C45</text>
<text x="159.2" y="95.7">R55</text>
<text x="175" y="90.9">PC923</text>
<text x="215" y="93.1">TR17</text>
<text x="215" y="95.2">NY</text>
<text x="245.5" y="93.1">C46-2</text>
<text x="245.5" y="95.4">4.7u/16V</text>
<text x="69.2" y="97.3">R100</text>
<text x="69.2" y="100.9">51R</text>
<text x="159.2" y="98">300R</text>
<text x="203.2" y="97.3">R104</text>
<text x="203.2" y="100.9">51R</text>
<text x="259.6" y="99.7">R113</text>
<text x="25.1" y="105.1">R51</text>
<text x="25.1" y="107.4">300R</text>
<text x="159.2" y="107.4">R62</text>
<text x="167.9" y="107.2">C38</text>
<text x="175" y="107.4">PC9</text>
<text x="193.5" y="107.4">D40</text>
<text x="259.6" y="103.4">10R</text>
<text x="69.2" y="109.1">R95</text>
<text x="69.2" y="112.5">82R</text>
<text x="159.2" y="109.7">560R</text>
<text x="167.9" y="109.5">CAP</text>
<text x="191.4" y="113.7">R91</text>
<text x="25.1" y="116.8">R58</text>
<text x="25.1" y="119.1">560R</text>
<text x="33.9" y="116.6">C34</text>
<text x="33.9" y="118.9">CAP</text>
<text x="40.9" y="116.8">PC5</text>
<text x="80.9" y="114.2">TR8</text>
<text x="80.9" y="116.3">MY</text>
<text x="90.3" y="116.6">D32 R76</text>
<text x="95" y="119.6">10K</text>
<text x="112.2" y="114.2">R65</text>
<text x="112.2" y="116.3">10K</text>
<text x="125.3" y="119.1">C41</text>
<text x="191.4" y="117.3">150R</text>
<text x="203.9" y="118.9">R92</text>
<text x="59.8" y="123.1">R70</text>
<text x="123" y="121.3">4.7u/25V</text>
<text x="175" y="121.5">PC924</text>
<text x="203.9" y="121">10K</text>
<text x="40.9" y="130.9">PC923</text>
<text x="59.8" y="126.7">100R</text>
<text x="80.9" y="128.3">TR14</text>
<text x="80.9" y="130.4">NY</text>
<text x="113.6" y="128">ZD10</text>
<text x="69.2" y="137.3">R101</text>
<text x="113.6" y="132.5">7.5V</text>
<text x="123.2" y="134.9">4.7u/16V</text>
<text x="125.6" y="132.8">C46</text>
<text x="69.2" y="140.7">51R</text>
<text x="212.6" y="139.5">R45</text>
<text x="212.6" y="143.4">6.2K</text>
<text x="224.4" y="139.5">R48</text>
<text x="224.4" y="143.4">3.6K</text>
<text x="25.1" y="145">R52</text>
<text x="25.1" y="147.3">300R</text>
<text x="69.2" y="148.9">R96</text>
<text x="123.2" y="146.7">R105</text>
<text x="172.6" y="144.3">R40</text>
<text x="172.6" y="148">22K</text>
<text x="193.8" y="144.3">R41</text>
<text x="193.8" y="148">22K</text>
<text x="69.2" y="152.5">82R</text>
<text x="80.9" y="154.1">TR9</text>
<text x="123.2" y="150.4">10R</text>
<text x="172.6" y="151.3">R39</text>
<text x="172.6" y="155">22K</text>
<text x="212.6" y="153.7">R44</text>
<text x="224.4" y="153.7">R47</text>
<text x="25.1" y="156.7">R59</text>
<text x="25.1" y="159.1">560R</text>
<text x="33.9" y="156.5">C35</text>
<text x="33.9" y="158.8">CAP</text>
<text x="40.9" y="156.7">PC6</text>
<text x="80.9" y="156.2">MY</text>
<text x="90.3" y="156.5">D27 R77</text>
<text x="95" y="159.5">10K</text>
<text x="111.5" y="161.2">4.7u/25V</text>
<text x="113.8" y="156.5">C42</text>
<text x="179.7" y="156.1">R42</text>
<text x="179.7" y="159.8">10K</text>
<text x="198.2" y="158.8">IC3A</text>
<text x="198.2" y="161.6">072</text>
<text x="212.6" y="157.4">6.2K</text>
<text x="224.4" y="157.4">3.6K</text>
<text x="264.1" y="156.5">IC3B</text>
<text x="264.1" y="159.3">072</text>
<text x="59.8" y="163.1">R71</text>
<text x="59.8" y="166.6">100R</text>
<text x="123.2" y="165.9">C55</text>
<text x="212.6" y="165.5">R43</text>
<text x="224.4" y="165.5">R46</text>
<text x="40.9" y="170.8">PC923</text>
<text x="80.9" y="172.9">TR15</text>
<text x="113.8" y="172.9">C47</text>
<text x="123.2" y="168.2">0.6u</text>
<text x="212.6" y="169.2">6.2K</text>
<text x="224.4" y="169.2">3.6K</text>
<text x="69.2" y="177.1">R102</text>
<text x="80.9" y="175">NY</text>
<text x="111.5" y="175.3">4.7u/16V</text>
<text x="123.2" y="179.5">R107</text>
<text x="69.2" y="180.7">51R</text>
<text x="97.4" y="184.2">R106</text>
<text x="123.2" y="183.2">10R</text>
<text x="97.4" y="188">10R</text>
<text x="266.7" y="192">李和明</text>
<text x="269.1" y="189.6">1/2</text>
</g>
<g font-size="2.1" fill="#800000">
<text x="27.3" y="26.3">VCC</text>
<text x="123.7" y="28.7">VU+</text>
<text x="269.5" y="28.7">V1</text>
<text x="140" y="33.5">VCC</text>
<text x="152.8" y="45.1">G4'</text>
<text x="271.9" y="45.1">V2</text>
<text x="23" y="53.4">G1'</text>
<text x="91.4" y="48.7">G1</text>
<text x="103.2" y="48.7">E1</text>
<text x="225.6" y="48.7">G4</text>
<text x="237.3" y="48.7">E4</text>
<text x="22.6" y="58.1">VCC</text>
<text x="123.7" y="61.6">VU-</text>
<text x="151.7" y="61.6">VCC</text>
<text x="269.5" y="61.6">V1-</text>
<text x="123.7" y="68.7">VV+</text>
<text x="269.5" y="68.7">V1</text>
<text x="23" y="88.6">G3'</text>
<text x="91.4" y="88.6">G3</text>
<text x="103.2" y="88.6">E3</text>
<text x="152.8" y="85.1">G6'</text>
<text x="225.6" y="88.6">G6</text>
<text x="237.3" y="88.6">E6</text>
<text x="271.9" y="85.1">V2</text>
<text x="151.7" y="92.1">VCC</text>
<text x="22.6" y="98">VCC</text>
<text x="123.7" y="101.5">VV-</text>
<text x="271.9" y="101.5">V1-</text>
<text x="185.6" y="107.4">V+</text>
<text x="123.7" y="108.6">VW+</text>
<text x="152.8" y="115.6">GB</text>
<text x="206" y="115.6">G7</text>
<text x="188.1" y="123.9">V-</text>
<text x="23" y="128.5">G5'</text>
<text x="91.4" y="128.5">G5</text>
<text x="103.2" y="128.5">E5</text>
<text x="22.6" y="137.9">VCC</text>
<text x="161.3" y="132.1">-13V</text>
<text x="161.3" y="136.8">+13V</text>
<text x="220.4" y="137.9">CT1</text>
<text x="123.7" y="141.5">VW-</text>
<text x="135.5" y="148.5">V+</text>
<text x="257.5" y="145">+13V</text>
<text x="220.4" y="152">CT3</text>
<text x="161.3" y="157.9">-13V</text>
<text x="257.7" y="161.4">-13V</text>
<text x="161.3" y="162.6">+13V</text>
<text x="220.4" y="163.8">CT2</text>
<text x="23" y="168.5">G2'</text>
<text x="91.4" y="168.5">G2</text>
<text x="103.2" y="168.5">E2</text>
<text x="135.5" y="181.4">V-</text>
</g>
</svg>
